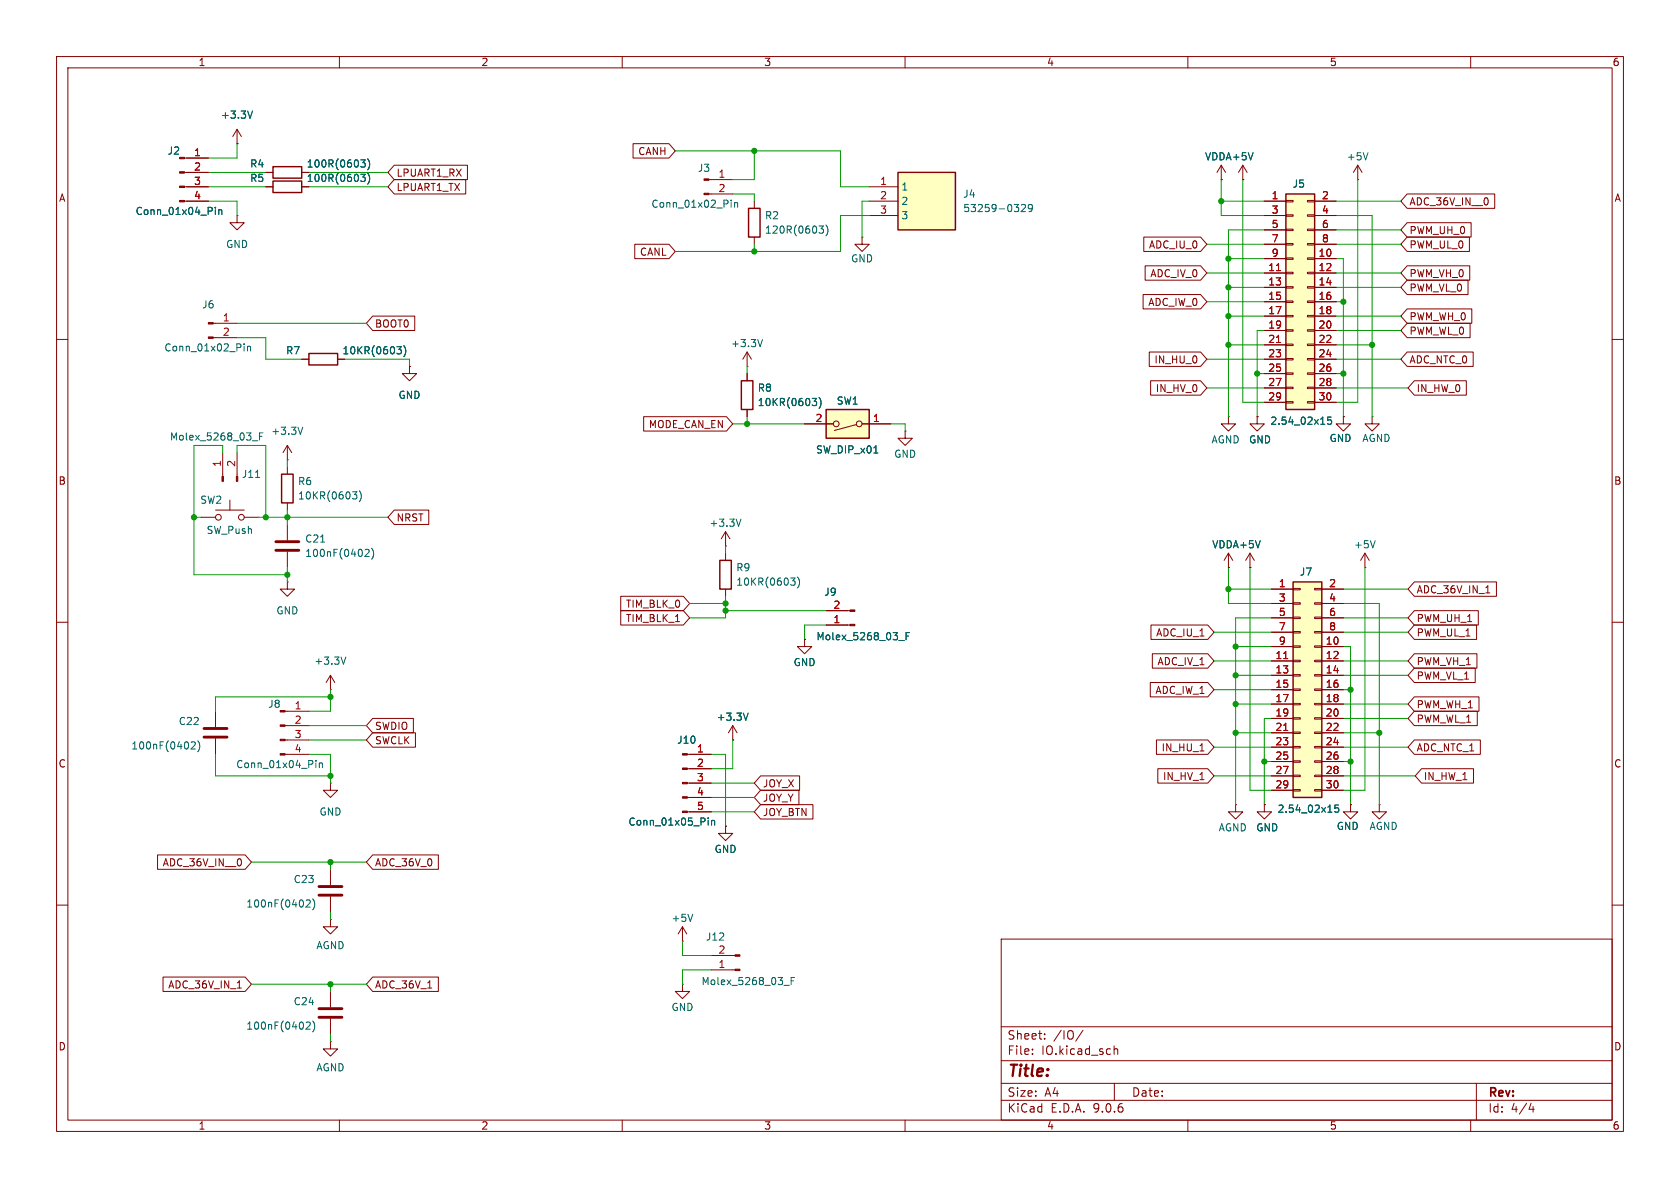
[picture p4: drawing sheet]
<svg xmlns="http://www.w3.org/2000/svg" width="297mm" height="210mm" viewBox="0 0 297 210" stroke-linecap="round" stroke-linejoin="round" font-family="sans-serif">
<g fill="none" stroke="#840000" stroke-width=".18">
<path d="M10 10h277v190h-277zM12 12h273v186h-273zM60 10v2M110 10v2M160 10v2M210 10v2M260 10v2M41.9 38.1v1.3h1.3l-1.3 1.2-1.3-1.2h1.3M41.9 38.1h.1M47 30.5h1.3M47 33h1.3M53.3 30.5h1.3"/>
<path d="M53.3 33h1.3M125.3 31.8h4.2M125.3 34.3h4.2M215.9 31.8h.1M215.9 29.2l-.8 1.3M215.9 29.2l.8 1.3M215.9 29.2v2.6M219.7 31.8h.1M219.7 29.2l-.8 1.3M219.7 29.2l.8 1.3M219.7 29.2v2.6M240 31.8h.1"/>
<path d="M240 29.2l-.7 1.3M240 29.2l.8 1.3M240 29.2v2.6M37.7 57.2h4.2M37.7 59.7h4.2M10 60h2M53.3 63.5h1.3M59.7 63.5h1.3M72.4 64.8v1.2h1.3l-1.3 1.3-1.3-1.3h1.3M72.4 64.8h.1M217.2 73.7v1.2h1.2l-1.2 1.3-1.3-1.3h1.3M217.2 73.7h.1"/>
<path d="M222.2 73.7v1.2h1.3l-1.3 1.3-1.2-1.3h1.2M222.2 73.7h.1M237.5 73.7v1.2h1.3l-1.3 1.3-1.3-1.3h1.3M237.5 73.7h.1M285 60h2M221 97.8l-.8 1.3M221 97.8l.7 1.3M221 97.8v2.5M10 110h2M221 100.3h.1M285 110h2M58.4 153.7v2.8"/>
<path d="M58.4 158.5v2.8M10 160h2M58.4 162.6v1.2h1.3l-1.3 1.3-1.3-1.3h1.3M58.4 162.6h.1M58.4 175.3v2.8M177 166h108v32h-108zM285 160h2M58.4 184.2v1.2h1.3l-1.3 1.3-1.3-1.3h1.3M58.4 184.2h.1M58.4 180.1v2.8M60 198v2M110 198v2"/>
<path d="M160 198v2M177 194.5h108M177 191.5h108M177 187.5h108M177 181.5h108M182.5 186.3v.1M182.5 185.5v.1M184.7 183.6v.1M184.7 182.8v.1M191.5 182.1l-1.3 2M197 184.9v1.5M197 185.5l.2-.1 .3 .1 .1 .9"/>
<path d="M197 191.5v3M210 198v2M260 198v2M261 191.5v6.5M270.7 195l-.4 1.1h.9M271 195.6v1"/>
</g>
<g fill="#840000" stroke="#840000" stroke-width=".18">
<path d="M124.5 31.6h.8v.3h-.8z"/>
<path d="M124.5 34.2h.8v.2h-.8z"/>
<path d="M36.8 57h.9v.3h-.9z"/>
<path d="M36.8 59.6h.9v.2h-.9z"/>
</g>
<g fill="none" stroke="#006464" stroke-width=".18">
<path d="M63.8 28.3h.8l-.5 .4 .4 .2v.5l-.2 .1h-.5M63.8 30.8h.8l-.5 .5 .4 .1v.6l-.2 .1-.5-.1M65 28.1a1.46 1.46 0 0 1 0 1.9M65 30.6a1.46 1.46 0 0 1 0 2M129.3 35.4v.1M129.3 35.8v.8M129.9 35.8v.8M129.9 35.9l.1-.1 .3 .1 .1 .7M221.5 27l-.4 1.3M241.8 27l-.4 1.3M43.1 60.8v.1M43.1 61.2v.8"/>
<path d="M43.8 61.2v.8M43.8 61.3l.1-.1 .3 .1 .1 .7M70.2 61.3h.8l-.5 .5 .4 .1 .1 .4-.3 .3h-.4M71.4 61.1a1.46 1.46 0 0 1 0 1.9M222.8 95.6l-.4 1.2M54.1 159.2l.5-.1 .3 .3-.8 .9h.8M55.3 158.9a1.46 1.46 0 0 1 0 1.9M54.1 180.8l.5-.1 .3 .3-.8 .9h.8M55.3 180.5a1.46 1.46 0 0 1 0 1.9"/>
</g>
<path d="M56.4 156.7h4.1M56.4 158.2h4.1M56.4 178.3h4.1M56.4 179.8h4.1" fill="none" stroke="#840000" stroke-width=".51"/>
<path d="M48.3 29.5h5v2h-5zM48.3 32h5v2h-5zM54.6 62.5h5.1v2h-5.1z" fill="none" stroke="#840000" stroke-width=".25"/>
<path d="M227.3 34.3h5.1v38.1h-5.1z" fill="#ffffc2"/>
<path d="M227.3 34.3h5.1v38.1h-5.1zM131.1 67.3h2v5.1h-2zM49.8 83.8h2v5.1h-2zM127.3 99.1h2v5h-2z" fill="none" stroke="#840000" stroke-width=".25"/>
<g fill="none" stroke="#840000" stroke-width=".18">
<path d="M32.6 35.6h4.2M32.6 27.9h4.2M32.6 30.5h4.2M32.6 33h4.2M41.9 25.4h.1M41.9 22.9v2.5M41.9 22.9l-.8 1.2M41.9 22.9l.8 1.2M223.5 35.6h3.8M223.5 38.1h3.8M227.3 35.4h1.3v.3h-1.3zM227.3 38h1.3v.2h-1.3z"/>
<path d="M231.1 35.4h1.3v.3h-1.3zM231.1 38h1.3v.2h-1.3zM232.4 35.6h3.8M232.4 38.1h3.8M152.4 41.9v1.3h1.3l-1.3 1.3-1.3-1.3h1.3M152.4 41.9h.1M223.5 40.6h3.8M223.5 43.2h3.8M223.5 45.7h3.8M223.5 48.3h3.8M223.5 50.8h3.8M223.5 53.3h3.8"/>
<path d="M223.5 55.9h3.8M223.5 58.4h3.8M227.3 40.5h1.3v.3h-1.3zM227.3 43.1h1.3v.2h-1.3zM227.3 45.6h1.3v.2h-1.3zM227.3 48.1h1.3v.3h-1.3zM227.3 50.7h1.3v.2h-1.3zM227.3 53.2h1.3v.3h-1.3zM227.3 55.8h1.3v.2h-1.3zM227.3 58.3h1.3v.2h-1.3zM231.1 40.5h1.3v.3h-1.3zM231.1 43.1h1.3v.2h-1.3z"/>
<path d="M231.1 45.6h1.3v.2h-1.3zM231.1 48.1h1.3v.3h-1.3zM231.1 50.7h1.3v.2h-1.3zM231.1 53.2h1.3v.3h-1.3zM231.1 55.8h1.3v.2h-1.3zM231.1 58.3h1.3v.2h-1.3zM232.4 40.6h3.8M232.4 43.2h3.8M232.4 45.7h3.8M232.4 48.3h3.8M232.4 50.8h3.8M232.4 53.3h3.8"/>
<path d="M232.4 55.9h3.8M232.4 58.4h3.8M50.8 78.7v2.6M50.8 78.7l-.8 1.3M50.8 78.7l.8 1.3M132.1 64.8h.1M132.1 62.2l-.8 1.3M132.1 62.2l.7 1.3M132.1 62.2v2.6M132.1 66v1.3M132.1 72.4v1.3M160 76.2v1.3h1.3l-1.3 1.2-1.3-1.2h1.3"/>
<path d="M160 76.2h.1M223.5 61h3.8M223.5 63.5h3.8M223.5 66h3.8M223.5 68.6h3.8M223.5 71.1h3.8M227.3 60.8h1.3v.3h-1.3zM227.3 63.4h1.3v.2h-1.3zM227.3 65.9h1.3v.3h-1.3zM227.3 68.5h1.3v.2h-1.3zM227.3 71h1.3v.2h-1.3zM231.1 60.8h1.3v.3h-1.3z"/>
<path d="M231.1 63.4h1.3v.2h-1.3zM231.1 65.9h1.3v.3h-1.3zM231.1 68.5h1.3v.2h-1.3zM231.1 71h1.3v.2h-1.3zM232.4 61h3.8M232.4 63.5h3.8M232.4 66h3.8M232.4 68.6h3.8M232.4 71.1h3.8M242.6 73.7v1.2h1.2l-1.2 1.3-1.3-1.3h1.3M242.6 73.7h.1M35.6 91.4h2.5"/>
<path d="M38.1 90.2h5.1M39.4 80v4.2M40.6 88.4v1.8M41.9 80v4.2M43.2 91.4h2.5M50.8 81.3h.1M50.8 82.6v1.2M50.8 88.9v1.3M50.8 92.7v2.8M50.8 97.5v2.8M128.3 97.8v1.3M217.2 97.8l-.8 1.3"/>
<path d="M217.2 97.8l.7 1.3M217.2 97.8v2.5M50.8 102.9v1.2h1.3l-1.3 1.3-1.3-1.3h1.3M50.8 102.9h.1M58.4 119.4l-.7 1.3M58.4 119.4l.8 1.3M58.4 119.4v2.5M128.3 104.1v1.3M217.2 100.3h.1M38.1 125.7v2.8M38.1 130.6v2.8M50.4 125.7h4.2"/>
<path d="M50.4 128.3h4.2M50.4 130.8h4.2M50.4 133.4h4.2M58.4 121.9h.1M58.4 138.4v1.3h1.3l-1.3 1.3-1.3-1.3h1.3M58.4 138.4h.1M121.5 133.4h4.2M121.5 135.9h4.2M121.5 138.4h4.2M129.5 130.8h.1M129.5 128.3l-.7 1.2M129.5 128.3l.8 1.2"/>
<path d="M129.5 128.3v2.5M121.5 141h4.2M121.5 143.5h4.2M128.3 146.1v1.2h1.2l-1.2 1.3-1.3-1.3h1.3M128.3 146.1h.1M243.8 142.2v1.3h1.3l-1.3 1.3-1.2-1.3h1.2M243.8 142.2h.1M120.6 174v1.3h1.3l-1.3 1.2-1.2-1.2h1.2M120.6 174h.1M120.6 166.4h.1M120.6 163.8l-.7 1.3M120.6 163.8l.8 1.3"/>
<path d="M120.6 163.8v2.6M125.7 171.5h4.2M125.7 168.9h4.2"/>
<circle cx="38.6" cy="91.4" r=".51"/>
<circle cx="42.7" cy="91.4" r=".51"/>
</g>
<path d="M225.7 47.8h.7M225.7 60.5h.7" fill="none" stroke="#a90000" stroke-width=".18"/>
<g fill="none" stroke="#006464" stroke-width=".18">
<path d="M44.6 19.6l-.4 1.3M38.1 36.6v.2M38.1 37.1v.8M38.7 37.1v.8M38.7 37.2l.2-.1h.3v.8M44.6 77.9h1M45.9 77.1h.4M46.5 76.5h-.6v1.3M53.5 75.5l-.4 1.3M134.8 60l-.4 1.3M143.6 70.4h.8l-.5 .5 .4 .1 .1 .5-.3 .2h-.3M144.8 70.2a1.46 1.46 0 0 1 0 2"/>
<path d="M235.4 73.7h-.6l-.1 .6 .2-.1 .4 .1 .1 .2v.4l-.2 .1-.5-.1M45.2 84.4h.7M56.7 95.8h.7M62.3 86.9h.8l-.4 .5 .3 .1 .1 .5-.3 .2h-.3M63.5 86.8a1.46 1.46 0 0 1 0 1.9M64.5 97.2l.5-.1 .3 .4-.8 .9h.8M65.7 96.9a1.46 1.46 0 0 1 0 2M61.1 116.1l-.4 1.3M139.8 102.2h.8l-.5 .5 .4 .1 .1 .4-.3 .2h-.3M141 102a1.46 1.46 0 0 1 0 1.9M33.8 131.3l.5-.2 .2 .4-.8 .9h.8M35 131a1.46 1.46 0 0 1 0 1.9"/>
<path d="M55.8 134.4v.2M55.8 134.9v.8M56.5 134.9v.8M56.5 135l.1-.1h.3l.1 .8M132.3 126.1l-.5 1.2M125.2 144.6v.1M125.2 145v.9M125.8 145v.9M125.8 145.1l.2-.1 .3 .1v.8M122.5 161.6l-.5 1.3M138.6 174.2h1M139.9 173.4h.4"/>
<path d="M140.5 172.8h-.6v1.3"/>
</g>
<g fill="#840000" stroke="#840000" stroke-width=".18">
<path d="M129.9 171.3h.9v.3h-.9z"/>
<path d="M129.9 168.8h.9v.2h-.9z"/>
<path d="M49.5 125.6h.9v.3h-.9z"/>
<path d="M49.5 128.1h.9v.3h-.9z"/>
<path d="M49.5 130.7h.9v.2h-.9z"/>
<path d="M49.5 133.2h.9v.3h-.9z"/>
<path d="M39.2 84.2h.3v.9h-.3z"/>
<path d="M41.8 84.2h.2v.9h-.2z"/>
<path d="M120.6 133.2h.9v.3h-.9z"/>
<path d="M120.6 135.8h.9v.2h-.9z"/>
<path d="M120.6 138.3h.9v.3h-.9z"/>
<path d="M120.6 140.8h.9v.3h-.9z"/>
<path d="M120.6 143.4h.9v.2h-.9z"/>
<path d="M31.7 27.8h.9v.3h-.9z"/>
<path d="M31.7 30.4h.9v.2h-.9z"/>
<path d="M31.7 32.9h.9v.2h-.9z"/>
<path d="M31.7 35.4h.9v.3h-.9z"/>
</g>
<path d="M48.8 95.8h4M48.8 97.3h4M36.1 128.8h4M36.1 130.3h4" fill="none" stroke="#840000" stroke-width=".51"/>
<path d="M158.7 30.5h10.2v10.1h-10.2z" fill="#ffffc2"/>
<path d="M158.7 30.5h10.2v10.1h-10.2z" fill="none" stroke="#840000" stroke-width=".25"/>
<path d="M153.7 33h5M153.7 35.6h5M153.7 38.1h5" fill="none" stroke="#840000" stroke-width=".18"/>
<path d="M180.6 36.3l.5-.2 .2 .4-.8 .9h.8M182.5 36.7l-.2 .2h-.4l-.1-.2 .1-.5 .4-.1 .1 .2a.84 .84 0 0 1-.3 1.1h-.2" fill="none" stroke="#006464" stroke-width=".18"/>
<path d="M228.6 102.9h5.1v38.1h-5.1z" fill="#ffffc2"/>
<path d="M132.3 36.8h2.1v5.1h-2.1zM228.6 102.9h5.1v38.1h-5.1z" fill="none" stroke="#840000" stroke-width=".25"/>
<g fill="none" stroke="#840000" stroke-width=".18">
<path d="M133.3 35.6v1.2M133.3 41.9v1.3M128.3 96.5h.1M128.3 94l-.8 1.3M128.3 94l.7 1.3M128.3 94v2.5M142.2 113v1.3h1.3l-1.3 1.3-1.2-1.3h1.2M142.2 113h.1M146 110.5h4.3M146 108h4.3M224.8 104.1h3.8M224.8 106.7h3.8"/>
<path d="M224.8 109.2h3.8M224.8 111.8h3.8M224.8 114.3h3.8M224.8 116.8h3.8M224.8 119.4h3.8M228.6 104h1.3v.3h-1.3zM228.6 106.6h1.3v.2h-1.3zM228.6 109.1h1.3v.2h-1.3zM228.6 111.6h1.3v.3h-1.3zM228.6 114.2h1.3v.2h-1.3zM228.6 116.7h1.3v.3h-1.3zM228.6 119.3h1.3v.2h-1.3z"/>
<path d="M232.4 104h1.3v.3h-1.3zM232.4 106.6h1.3v.2h-1.3zM232.4 109.1h1.3v.2h-1.3zM232.4 111.6h1.3v.3h-1.3zM232.4 114.2h1.3v.2h-1.3zM232.4 116.7h1.3v.3h-1.3zM232.4 119.3h1.3v.2h-1.3zM233.7 104.1h3.8M233.7 106.7h3.8M233.7 109.2h3.8M233.7 111.8h3.8M233.7 114.3h3.8"/>
<path d="M233.7 116.8h3.8M233.7 119.4h3.8M224.8 121.9h3.8M224.8 124.5h3.8M224.8 127h3.8M224.8 129.5h3.8M224.8 132.1h3.8M224.8 134.6h3.8M224.8 137.2h3.8M224.8 139.7h3.8M228.6 121.8h1.3v.2h-1.3zM228.6 124.3h1.3v.3h-1.3z"/>
<path d="M228.6 126.9h1.3v.2h-1.3zM228.6 129.4h1.3v.3h-1.3zM228.6 132h1.3v.2h-1.3zM228.6 134.5h1.3v.2h-1.3zM228.6 137h1.3v.3h-1.3zM228.6 139.6h1.3v.2h-1.3zM232.4 121.8h1.3v.2h-1.3zM232.4 124.3h1.3v.3h-1.3zM232.4 126.9h1.3v.2h-1.3zM232.4 129.4h1.3v.3h-1.3zM232.4 132h1.3v.2h-1.3zM232.4 134.5h1.3v.2h-1.3z"/>
<path d="M232.4 137h1.3v.3h-1.3zM232.4 139.6h1.3v.2h-1.3zM233.7 121.9h3.8M233.7 124.5h3.8M233.7 127h3.8M233.7 129.5h3.8M233.7 132.1h3.8M233.7 134.6h3.8M233.7 137.2h3.8M233.7 139.7h3.8"/>
</g>
<path d="M226.9 116.4h.8M226.9 129.1h.8" fill="none" stroke="#a90000" stroke-width=".18"/>
<path d="M144.8 39.9h.8l-.4 .5 .3 .2v.5l-.2 .1h-.4M146 39.8a1.46 1.46 0 0 1 0 1.9M131 91.8l-.4 1.2M158.9 113.2h1M160.2 112.4h.4M160.8 111.8h-.6v1.3M236.6 142.3h-.6v.6l.1-.1 .5 .1 .1 .1-.1 .5-.2 .1-.4-.1" fill="none" stroke="#006464" stroke-width=".18"/>
<g fill="#840000" stroke="#840000" stroke-width=".18">
<path d="M150.3 110.4h.8v.2h-.8z"/>
<path d="M150.3 107.8h.8v.3h-.8z"/>
</g>
<path d="M146 72.4h7.7v5.1h-7.7z" fill="#ffffc2"/>
<g fill="none" stroke="#840000" stroke-width=".18">
<path d="M33 27.9h3.8M33 30.5h3.8M33 33h3.8M33 35.6h3.8M41.9 25.4h.1M47 30.5h1.3M47 33h1.3M53.3 30.5h1.3M53.3 33h1.3M69.7 31.7h12.6v2.6h-12.6l-1.1-1.3zM69.7 29.2h12.9v2.6h-12.9l-1.1-1.3zM111.9 25.4h6.4l1.1 1.3-1.1 1.2h-6.4z"/>
<path d="M215.9 31.8h.1M219.7 31.8h.1M223.5 35.6h3.8M223.5 38.1h3.8M232.4 35.6h3.8M232.4 38.1h3.8M248.8 39.4h11.3v2.5h-11.3l-1.2-1.3zM248.8 34.3h15.4v2.5h-15.4l-1.2-1.2zM65.9 55.9h7.4v2.5h-7.4l-1.1-1.2zM112.2 43.2h6.1l1.1 1.3-1.1 1.2h-6.1zM202.1 52.1h10.1l1.2 1.2-1.2 1.3h-10.1zM202.2 41.9h10l1.2 1.3-1.2 1.3h-10z"/>
<path d="M202.4 47h9.8l1.2 1.3-1.2 1.2h-9.8zM223.5 40.6h3.8M223.5 43.2h3.8M223.5 45.7h3.8M223.5 48.3h3.8M223.5 50.8h3.8M223.5 53.3h3.8M223.5 55.9h3.8M223.5 58.4h3.8M232.4 40.6h3.8M232.4 43.2h3.8M232.4 45.7h3.8"/>
<path d="M232.4 48.3h3.8M232.4 50.8h3.8M232.4 53.3h3.8M232.4 55.9h3.8M232.4 58.4h3.8M248.8 57.1h11.1v2.6h-11.1l-1.2-1.3zM248.8 41.9h11v2.6h-11l-1.2-1.3zM248.8 47h11v2.5h-11l-1.2-1.2zM248.8 49.5h10.7v2.6h-10.7l-1.2-1.3zM248.8 54.6h11.4v2.6h-11.4l-1.2-1.3zM53.3 63.5h1.3M59.7 63.5h1.3"/>
<path d="M72.4 64.8h.1M113.8 73.7h14.6l1.1 1.2-1.1 1.3h-14.6zM132.1 66v1.3M132.1 72.4v1.3M142.2 74.9h5.1M151.4 75.1l-3.9 1M152.4 74.9h5.1M203.2 62.2h9l1.2 1.3-1.2 1.3h-9zM203.4 67.3h8.8l1.2 1.3-1.2 1.3h-8.8zM222.2 73.7h.1M223.5 63.5h3.8M223.5 61h3.8"/>
<path d="M223.5 66h3.8M223.5 68.6h3.8M223.5 71.1h3.8M232.4 63.5h3.8M232.4 61h3.8M232.4 66h3.8M232.4 68.6h3.8M232.4 71.1h3.8M237.5 73.7h.1M248.8 62.2h11.6v2.6h-11.6l-1.2-1.3zM250 67.3h9.2v2.6h-9.2l-1.1-1.3zM69.7 90.2h6.1v2.5h-6.1l-1.1-1.3z"/>
<path d="M241.3 97.8l-.8 1.3M241.3 97.8l.8 1.3M241.3 97.8v2.5M109.7 107.9h11.1l1.1 1.3-1.1 1.3h-11.1zM109.7 105.4h11.1l1.1 1.3-1.1 1.3h-11.1zM142.2 113h.1M146 110.5h3.9M146 108h3.9M203.5 110.5h10l1.1 1.3-1.1 1.2h-10zM203.7 115.6h9.8l1.1 1.2-1.1 1.3h-9.8zM217.2 100.3h.1M221 100.3h.1"/>
<path d="M224.8 104.1h3.8M224.8 106.7h3.8M224.8 109.2h3.8M224.8 111.8h3.8M224.8 114.3h3.8M224.8 116.8h3.8M224.8 119.4h3.8M233.7 104.1h3.8M233.7 106.7h3.8M233.7 109.2h3.8M233.7 111.8h3.8M233.7 114.3h3.8"/>
<path d="M233.7 116.8h3.8M233.7 119.4h3.8M241.3 100.3h.1M250 110.5h11v2.5h-11l-1.1-1.2zM250 102.9h14.5v2.5h-14.5l-1.1-1.3zM250 118.1h10.8v2.6h-10.8l-1.1-1.3zM250 107.9h11.3v2.6h-11.3l-1.1-1.3zM250 115.6h11.1v2.5h-11.1l-1.1-1.3zM262.7 104.8h.7M65.9 127h7.2v2.5h-7.2l-1.1-1.2zM65.9 129.5h7.5v2.6h-7.5l-1.1-1.3zM121.9 133.4h3.8"/>
<path d="M121.9 135.9h3.8M121.9 138.4h3.8M129.5 130.8h.1M134.5 139.7h6.7v2.5h-6.7l-1.2-1.2zM134.5 137.2h6.9v2.5h-6.9l-1.2-1.3zM203.4 120.6h10.1l1.1 1.3-1.1 1.3h-10.1zM204.4 130.8h9.1l1.1 1.3-1.1 1.3h-9.1zM204.7 135.9h8.8l1.1 1.3-1.1 1.2h-8.8zM212.1 132.8h.8M224.8 121.9h3.8M224.8 124.5h3.8M224.8 127h3.8"/>
<path d="M224.8 129.5h3.8M224.8 132.1h3.8M224.8 134.6h3.8M224.8 137.2h3.8M224.8 139.7h3.8M233.7 121.9h3.8M233.7 124.5h3.8M233.7 127h3.8M233.7 129.5h3.8M233.7 132.1h3.8M233.7 134.6h3.8M233.7 137.2h3.8"/>
<path d="M233.7 139.7h3.8M250 130.8h11.7v2.6h-11.7l-1.1-1.3zM250 125.7h11.2v2.6h-11.2l-1.1-1.3zM250 123.2h11.5v2.5h-11.5l-1.1-1.2zM251.3 135.9h9.2v2.5h-9.2l-1.1-1.2zM27.9 151.1h15.4l1.1 1.3-1.1 1.3h-15.4zM65.9 151.1h11.6v2.6h-11.6l-1.1-1.3zM121.9 141h3.8M121.9 143.5h3.8M128.3 146.1h.1M134.5 142.2h9.2v2.6h-9.2l-1.2-1.3zM218.4 142.2v1.3h1.3l-1.3 1.3-1.2-1.3h1.2"/>
<path d="M218.4 142.2h.1M223.5 142.2v1.3h1.3l-1.3 1.3-1.3-1.3h1.3M223.5 142.2h.1M238.8 142.2v1.3h1.2l-1.2 1.3-1.3-1.3h1.3M238.8 142.2h.1M28.8 172.7h14.5l1.1 1.3-1.1 1.3h-14.5zM42 174.7h.7M65.9 172.7h11.6v2.6h-11.6l-1.1-1.3zM75.6 174.7h.7"/>
<circle cx="147.8" cy="74.9" r=".51"/>
<circle cx="151.9" cy="74.9" r=".51"/>
</g>
<path d="M146 72.4h7.7v5.1h-7.7z" fill="none" stroke="#840000" stroke-width=".25"/>
<g fill="none" stroke="#006464" stroke-width=".18">
<path d="M44.6 19.6l-.4 1.3M38.1 36.6v.2M38.1 37.1v.8M38.7 37.1v.8M38.7 37.2l.2-.1h.3v.8M63.8 28.3h.8l-.5 .4 .4 .2v.5l-.2 .1h-.5M63.8 30.8h.8l-.5 .5 .4 .1v.6l-.2 .1-.5-.1M65 28.1a1.46 1.46 0 0 1 0 1.9M65 30.6a1.46 1.46 0 0 1 0 2M221.5 27l-.4 1.3M70.2 61.3h.8l-.5 .5 .4 .1 .1 .4-.3 .3h-.4M71.4 61.1a1.46 1.46 0 0 1 0 1.9"/>
<path d="M143.6 70.4h.8l-.5 .5 .4 .1 .1 .5-.3 .2h-.3M144.8 70.2a1.46 1.46 0 0 1 0 2M235.4 73.7h-.6l-.1 .6 .2-.1 .4 .1 .1 .2v.4l-.2 .1-.5-.1M154.5 80.1h.7M222.8 95.6l-.4 1.2M243.1 95.6l-.4 1.2M158.9 113.2h1M160.2 112.4h.4M160.8 111.8h-.6v1.3M132.3 126.1l-.5 1.2M125.2 144.6v.1M125.2 145v.9"/>
<path d="M125.8 145v.9M125.8 145.1l.2-.1 .3 .1v.8M236.6 142.3h-.6v.6l.1-.1 .5 .1 .1 .1-.1 .5-.2 .1-.4-.1"/>
</g>
<g fill="none" stroke="#009600" stroke-width=".18">
<path d="M36.8 30.5h10.2M36.8 33h10.2M36.8 35.6h5.1v2.5M41.9 25.4v2.5h-5.1M54.6 30.5h14M54.6 33h14M119.4 26.7h29.2v6.3h5.1M129.5 34.3h3.8v1.3M133.3 26.7v5.1h-3.8M153.7 35.6h-1.3v6.3M153.7 38.1h-5.1v6.4h-29.2M215.9 31.8v6.3h7.6"/>
<path d="M215.9 35.6h7.6M219.7 31.8v39.3h3.8M236.2 35.6h11.4M236.2 38.1h6.4v35.6M240 31.8v39.3h-3.8M41.9 57.2h22.9M41.9 59.7h5.1v3.8h6.3M133.3 43.2v1.3M213.4 43.2h10.1M213.4 48.3h10.1M213.4 53.3h10.1M217.2 55.9h6.3"/>
<path d="M217.2 45.7h6.3M217.2 50.8h6.3M223.5 40.6h-6.3v33.1M223.5 58.4h-1.3v15.3M236.2 55.9h11.4M236.2 40.6h11.4M236.2 43.2h11.4M236.2 45.7h1.3v28M236.2 58.4h11.4M236.2 50.8h11.4M236.2 48.3h11.4M236.2 53.3h1.3"/>
<path d="M61 63.5h11.4v1.3M129.5 74.9h12.7M132.1 64.8v1.2M132.1 73.7v1.2M157.5 74.9h2.5v1.3M213.4 63.5h10.1M213.4 68.6h10.1M217.2 61h6.3M222.2 66h1.3M236.2 63.5h11.4M236.2 61h6.4M236.2 68.6h12.7"/>
<path d="M236.2 66h1.3M34.3 91.4h1.3M39.4 80v-1.3h-5.1v22.9h16.5M41.9 80v-1.3h5.1v12.7M45.7 91.4h22.9M50.8 81.3v1.3M50.8 90.2v2.5M128.3 96.5v1.3M50.8 100.3v2.6M121.9 106.7h6.4M128.3 105.4v3.8h-6.4M128.3 108h17.7"/>
<path d="M146 110.5h-3.8v2.5M214.6 111.8h10.2M214.6 116.8h10.2M217.2 100.3v6.4h7.6M217.2 104.1h7.6M218.4 119.4h6.4M218.4 114.3h6.4M221 100.3v39.4h3.8M224.8 109.2h-6.4v33M237.5 119.4h11.4M237.5 109.2h11.4M237.5 106.7h6.3v35.5"/>
<path d="M237.5 111.8h11.4M237.5 116.8h11.4M237.5 114.3h1.3v27.9M237.5 104.1h11.4M241.3 100.3v39.4h-3.8M38.1 133.4v3.8h20.3M54.6 133.4h3.8v5M54.6 128.3h10.2M54.6 130.8h10.2M58.4 121.9v3.8h-3.8M58.4 123.2h-20.3v2.5M125.7 133.4h2.6v12.7"/>
<path d="M125.7 138.4h7.6M129.5 130.8v5.1h-3.8M214.6 121.9h10.2M214.6 132.1h10.2M214.6 137.2h10.2M218.4 124.5h6.4M218.4 129.5h6.4M223.5 134.6h1.3M224.8 127h-1.3v15.2M237.5 121.9h1.3M237.5 124.5h11.4M237.5 127h11.4"/>
<path d="M237.5 134.6h1.3M237.5 132.1h11.4M237.5 137.2h12.7M237.5 129.5h6.3M44.4 152.4h20.4M58.4 152.4v1.3M125.7 143.5h7.6M125.7 141h7.6M44.4 174h20.4M58.4 161.3v1.3M58.4 174v1.3M120.6 166.4v2.5h5.1"/>
<path d="M125.7 171.5h-5.1v2.5M58.4 182.9v1.3"/>
</g>
<path d="M225.7 47.8h.7M225.7 60.5h.7M226.9 116.4h.8M226.9 129.1h.8" fill="none" stroke="#a90000" stroke-width=".18"/>
<g fill="#009600" stroke="#009600" stroke-width=".18">
<circle cx="58.4" cy="174" r=".46"/>
<circle cx="58.4" cy="137.2" r=".46"/>
<circle cx="58.4" cy="152.4" r=".46"/>
<circle cx="58.4" cy="123.2" r=".46"/>
<circle cx="238.8" cy="134.6" r=".46"/>
<circle cx="243.8" cy="129.5" r=".46"/>
<circle cx="238.8" cy="121.9" r=".46"/>
<circle cx="222.2" cy="66" r=".46"/>
<circle cx="237.5" cy="66" r=".46"/>
<circle cx="217.2" cy="45.7" r=".46"/>
<circle cx="215.9" cy="35.6" r=".46"/>
<circle cx="217.2" cy="50.8" r=".46"/>
<circle cx="217.2" cy="55.9" r=".46"/>
<circle cx="133.3" cy="26.7" r=".46"/>
<circle cx="133.3" cy="44.5" r=".46"/>
<circle cx="218.4" cy="119.4" r=".46"/>
<circle cx="218.4" cy="124.5" r=".46"/>
<circle cx="217.2" cy="104.1" r=".46"/>
<circle cx="218.4" cy="129.5" r=".46"/>
<circle cx="218.4" cy="114.3" r=".46"/>
<circle cx="223.5" cy="134.6" r=".46"/>
<circle cx="217.2" cy="61" r=".46"/>
<circle cx="237.5" cy="53.3" r=".46"/>
<circle cx="242.6" cy="61" r=".46"/>
<circle cx="50.8" cy="91.4" r=".46"/>
<circle cx="47" cy="91.4" r=".46"/>
<circle cx="34.3" cy="91.4" r=".46"/>
<circle cx="50.8" cy="101.6" r=".46"/>
<circle cx="128.3" cy="106.7" r=".46"/>
<circle cx="128.3" cy="108" r=".46"/>
<circle cx="132.1" cy="74.9" r=".46"/>
</g>
<text font-size="2.8" fill="#840000" x="178" y="190.9">Title:</text>
<g font-size="2.1" fill="#840000">
<text x="178" y="184">Sheet:</text>
<text x="186.2" y="184">/IO/</text>
<text x="178" y="186.7">File:</text>
<text x="184.1" y="186.7">IO.kicad_sch</text>
<text x="178" y="196.9">KiCad</text>
<text x="178" y="194.1">Size:</text>
<text x="184.7" y="194.1">A4</text>
<text x="185.7" y="196.9">E.D.A.</text>
<text x="193.3" y="196.9">9.0.6</text>
<text x="200" y="194.1">Date:</text>
<text x="263" y="194.3">Rev:</text>
<text x="263" y="196.9">Id:</text>
<text x="267.1" y="196.9">4/4</text>
</g>
<g font-size="1.8" fill="#840000">
<text x="35" y="11.9">1</text>
<text x="85" y="11.9">2</text>
<text x="135" y="11.9">3</text>
<text x="185" y="11.9">4</text>
<text x="235" y="11.9">5</text>
<text x="285" y="11.9">6</text>
<text x="112.7" y="27.6">CANH</text>
<text x="10.3" y="35.9">A</text>
<text x="70" y="34">LPUART1_TX</text>
<text x="70" y="31.4">LPUART1_RX</text>
<text x="285.3" y="35.9">A</text>
<text x="249.1" y="41.6">PWM_UH_0</text>
<text x="249.1" y="36.5">ADC_36V_IN__0</text>
<text x="113" y="45.4">CANL</text>
<text x="203" y="44.1">ADC_IU_0</text>
<text x="249.1" y="44.1">PWM_UL_0</text>
<text x="203.3" y="49.2">ADC_IV_0</text>
<text x="249.1" y="49.2">PWM_VH_0</text>
<text x="249.1" y="51.8">PWM_VL_0</text>
<text x="66.2" y="58.1">BOOT0</text>
<text x="202.9" y="54.3">ADC_IW_0</text>
<text x="249.1" y="59.4">PWM_WL_0</text>
<text x="249.1" y="56.8">PWM_WH_0</text>
<text x="204" y="64.5">IN_HU_0</text>
<text x="249.1" y="64.5">ADC_NTC_0</text>
<text x="204.2" y="69.5">IN_HV_0</text>
<text x="250.3" y="69.5">IN_HW_0</text>
<text x="114.6" y="75.9">MODE_CAN_EN</text>
<text x="10.3" y="85.9">B</text>
<text x="285.3" y="85.9">B</text>
<text x="70" y="92.4">NRST</text>
<text x="110.6" y="107.6">TIM_BLK_0</text>
<text x="250.3" y="105.1">ADC_36V_IN_1</text>
<text x="110.6" y="110.2">TIM_BLK_1</text>
<text x="204.3" y="112.7">ADC_IU_1</text>
<text x="250.3" y="112.7">PWM_UL_1</text>
<text x="250.3" y="110.2">PWM_UH_1</text>
<text x="204.5" y="117.8">ADC_IV_1</text>
<text x="250.3" y="117.8">PWM_VH_1</text>
<text x="204.2" y="122.9">ADC_IW_1</text>
<text x="250.3" y="120.3">PWM_VL_1</text>
<text x="250.3" y="125.4">PWM_WH_1</text>
<text x="66.2" y="129.2">SWDIO</text>
<text x="66.2" y="131.8">SWCLK</text>
<text x="250.3" y="128">PWM_WL_1</text>
<text x="10.3" y="135.9">C</text>
<text x="205.3" y="133">IN_HU_1</text>
<text x="250.3" y="133">ADC_NTC_1</text>
<text x="285.3" y="135.9">C</text>
<text x="134.8" y="141.9">JOY_Y</text>
<text x="134.8" y="139.4">JOY_X</text>
<text x="205.5" y="138.1">IN_HV_1</text>
<text x="251.6" y="138.1">IN_HW_1</text>
<text x="134.8" y="144.5">JOY_BTN</text>
<text x="28.7" y="153.4">ADC_36V_IN__0</text>
<text x="66.2" y="153.4">ADC_36V_0</text>
<text x="29.6" y="174.9">ADC_36V_IN_1</text>
<text x="66.2" y="174.9">ADC_36V_1</text>
<text x="10.3" y="185.9">D</text>
<text x="285.3" y="185.9">D</text>
<text x="35" y="199.9">1</text>
<text x="85" y="199.9">2</text>
<text x="135" y="199.9">3</text>
<text x="185" y="199.9">4</text>
<text x="235" y="199.9">5</text>
<text x="285" y="199.9">6</text>
</g>
<g font-size="1.8" fill="#006464">
<text x="39" y="21.2">+3.3V</text>
<text x="29.5" y="27.5">J2</text>
<text x="44.1" y="29.8">R4</text>
<text x="54.1" y="29.8">100R(0603)</text>
<text x="212.9" y="28.5">VDDA+5V</text>
<text x="238" y="28.5">+5V</text>
<text x="44.1" y="32.4">R5</text>
<text x="54.1" y="32.4">100R(0603)</text>
<text x="123.3" y="30.6">J3</text>
<text x="159.3" y="33.9">1</text>
<text x="170.2" y="35.2">J4</text>
<text x="228.4" y="33.4">J5</text>
<text x="23.9" y="38.2">Conn_01x04_Pin</text>
<text x="115.1" y="36.9">Conn_01x02_Pin</text>
<text x="135.1" y="39">R2</text>
<text x="135.1" y="41.5">120R(0603)</text>
<text x="159.3" y="36.4">2</text>
<text x="159.3" y="39">3</text>
<text x="170.2" y="37.7">53259-0329</text>
<text x="39.9" y="44">GND</text>
<text x="150.4" y="46.6">GND</text>
<text x="35.6" y="54.7">J6</text>
<text x="29" y="62.3">Conn_01x02_Pin</text>
<text x="50.5" y="62.8">R7</text>
<text x="60.4" y="62.8">10KR(0603)</text>
<text x="129.1" y="61.6">+3.3V</text>
<text x="70.4" y="70.7">GND</text>
<text x="133.9" y="69.4">R8</text>
<text x="133.9" y="72">10KR(0603)</text>
<text x="147.8" y="71.7">SW1</text>
<text x="47.9" y="77.1">+3.3V</text>
<text x="224.5" y="75.3">2.54_02x15</text>
<text x="29.9" y="78.1">Molex_5268_03_F</text>
<text x="144.2" y="80.4">SW_DIP_x01</text>
<text x="158" y="81.1">GND</text>
<text x="214.1" y="78.6">AGND</text>
<text x="220.7" y="78.6">GND</text>
<text x="234.9" y="78.3">GND</text>
<text x="240.8" y="78.3">AGND</text>
<text x="35.3" y="89.3">SW2</text>
<text x="42.7" y="84.7">J11</text>
<text x="52.6" y="86">R6</text>
<text x="52.6" y="88.5">10KR(0603)</text>
<text x="36.4" y="94.6">SW_Push</text>
<text x="125.3" y="93.3">+3.3V</text>
<text x="53.9" y="98.7">100nF(0402)</text>
<text x="53.9" y="96.1">C21</text>
<text x="130.1" y="101.2">R9</text>
<text x="214.2" y="97.1">VDDA+5V</text>
<text x="229.7" y="102">J7</text>
<text x="239.3" y="97.1">+5V</text>
<text x="130.1" y="103.7">10KR(0603)</text>
<text x="145.6" y="105.5">J9</text>
<text x="48.8" y="108.8">GND</text>
<text x="144.2" y="113.4">Molex_5268_03_F</text>
<text x="55.5" y="117.7">+3.3V</text>
<text x="140.2" y="118">GND</text>
<text x="47.3" y="125.3">J8</text>
<text x="31.5" y="128.4">C22</text>
<text x="119.6" y="131.7">J10</text>
<text x="126.6" y="127.6">+3.3V</text>
<text x="23.1" y="132.7">100nF(0402)</text>
<text x="41.7" y="136">Conn_01x04_Pin</text>
<text x="225.8" y="143.9">2.54_02x15</text>
<text x="56.4" y="144.4">GND</text>
<text x="111" y="146.2">Conn_01x05_Pin</text>
<text x="215.4" y="147.2">AGND</text>
<text x="222" y="147.2">GND</text>
<text x="236.2" y="146.9">GND</text>
<text x="242" y="146.9">AGND</text>
<text x="126.2" y="151">GND</text>
<text x="43.4" y="160.6">100nF(0402)</text>
<text x="51.8" y="156.3">C23</text>
<text x="55.8" y="168">AGND</text>
<text x="118.6" y="163.2">+5V</text>
<text x="124.7" y="166.5">J12</text>
<text x="51.8" y="177.9">C24</text>
<text x="118.6" y="178.9">GND</text>
<text x="123.9" y="174.3">Molex_5268_03_F</text>
<text x="43.4" y="182.2">100nF(0402)</text>
<text x="55.8" y="189.6">AGND</text>
</g>
<g font-size="1.8" fill="#a90000">
<text x="34.2" y="27.7">1</text>
<text x="34.2" y="30.2">2</text>
<text x="34.2" y="32.8">3</text>
<text x="34.2" y="35.3">4</text>
<text x="126.9" y="31.5">1</text>
<text x="126.9" y="34">2</text>
<text x="155.5" y="32.8">1</text>
<text x="155.5" y="35.3">2</text>
<text x="224.7" y="35.3">1</text>
<text x="233.6" y="35.3">2</text>
<text x="155.5" y="37.8">3</text>
<text x="224.7" y="37.8">3</text>
<text x="224.7" y="40.4">5</text>
<text x="233.6" y="37.8">4</text>
<text x="233.6" y="40.4">6</text>
<text x="224.7" y="42.9">7</text>
<text x="224.7" y="45.5">9</text>
<text x="233" y="45.5">10</text>
<text x="233.6" y="42.9">8</text>
<text x="224.1" y="48">11</text>
<text x="224.1" y="50.5">13</text>
<text x="224.1" y="53.1">15</text>
<text x="233" y="48">12</text>
<text x="233" y="50.5">14</text>
<text x="233" y="53.1">16</text>
<text x="39.3" y="56.9">1</text>
<text x="39.3" y="59.4">2</text>
<text x="224.1" y="55.6">17</text>
<text x="224.1" y="58.2">19</text>
<text x="233" y="55.6">18</text>
<text x="233" y="58.2">20</text>
<text x="224.1" y="60.7">21</text>
<text x="224.1" y="63.2">23</text>
<text x="224.1" y="65.8">25</text>
<text x="233" y="60.7">22</text>
<text x="233" y="63.2">24</text>
<text x="233" y="65.8">26</text>
<text x="224.1" y="68.3">27</text>
<text x="224.1" y="70.9">29</text>
<text x="233" y="68.3">28</text>
<text x="233" y="70.9">30</text>
<text x="144.1" y="74.7">2</text>
<text x="154.2" y="74.7">1</text>
<text x="39.1" y="82.6" transform="rotate(-90 39.1 82.6)">1</text>
<text x="41.7" y="82.6" transform="rotate(-90 41.7 82.6)">2</text>
<text x="147.2" y="107.7">2</text>
<text x="226" y="103.9">1</text>
<text x="226" y="106.4">3</text>
<text x="234.9" y="103.9">2</text>
<text x="234.9" y="106.4">4</text>
<text x="147.2" y="110.2">1</text>
<text x="226" y="109">5</text>
<text x="226" y="111.5">7</text>
<text x="234.9" y="109">6</text>
<text x="234.9" y="111.5">8</text>
<text x="225.4" y="116.6">11</text>
<text x="225.4" y="119.1">13</text>
<text x="226" y="114">9</text>
<text x="234.3" y="114">10</text>
<text x="234.3" y="116.6">12</text>
<text x="234.3" y="119.1">14</text>
<text x="52" y="125.5">1</text>
<text x="225.4" y="121.7">15</text>
<text x="225.4" y="124.2">17</text>
<text x="234.3" y="121.7">16</text>
<text x="234.3" y="124.2">18</text>
<text x="52" y="128">2</text>
<text x="52" y="130.6">3</text>
<text x="225.4" y="126.7">19</text>
<text x="225.4" y="129.3">21</text>
<text x="225.4" y="131.8">23</text>
<text x="234.3" y="126.7">20</text>
<text x="234.3" y="129.3">22</text>
<text x="234.3" y="131.8">24</text>
<text x="52" y="133.1">4</text>
<text x="123.1" y="133.1">1</text>
<text x="123.1" y="135.6">2</text>
<text x="225.4" y="134.4">25</text>
<text x="225.4" y="136.9">27</text>
<text x="234.3" y="134.4">26</text>
<text x="234.3" y="136.9">28</text>
<text x="123.1" y="138.2">3</text>
<text x="123.1" y="140.7">4</text>
<text x="123.1" y="143.3">5</text>
<text x="225.4" y="139.4">29</text>
<text x="234.3" y="139.4">30</text>
<text x="126.9" y="171.2">1</text>
<text x="126.9" y="168.7">2</text>
</g>
</svg>
